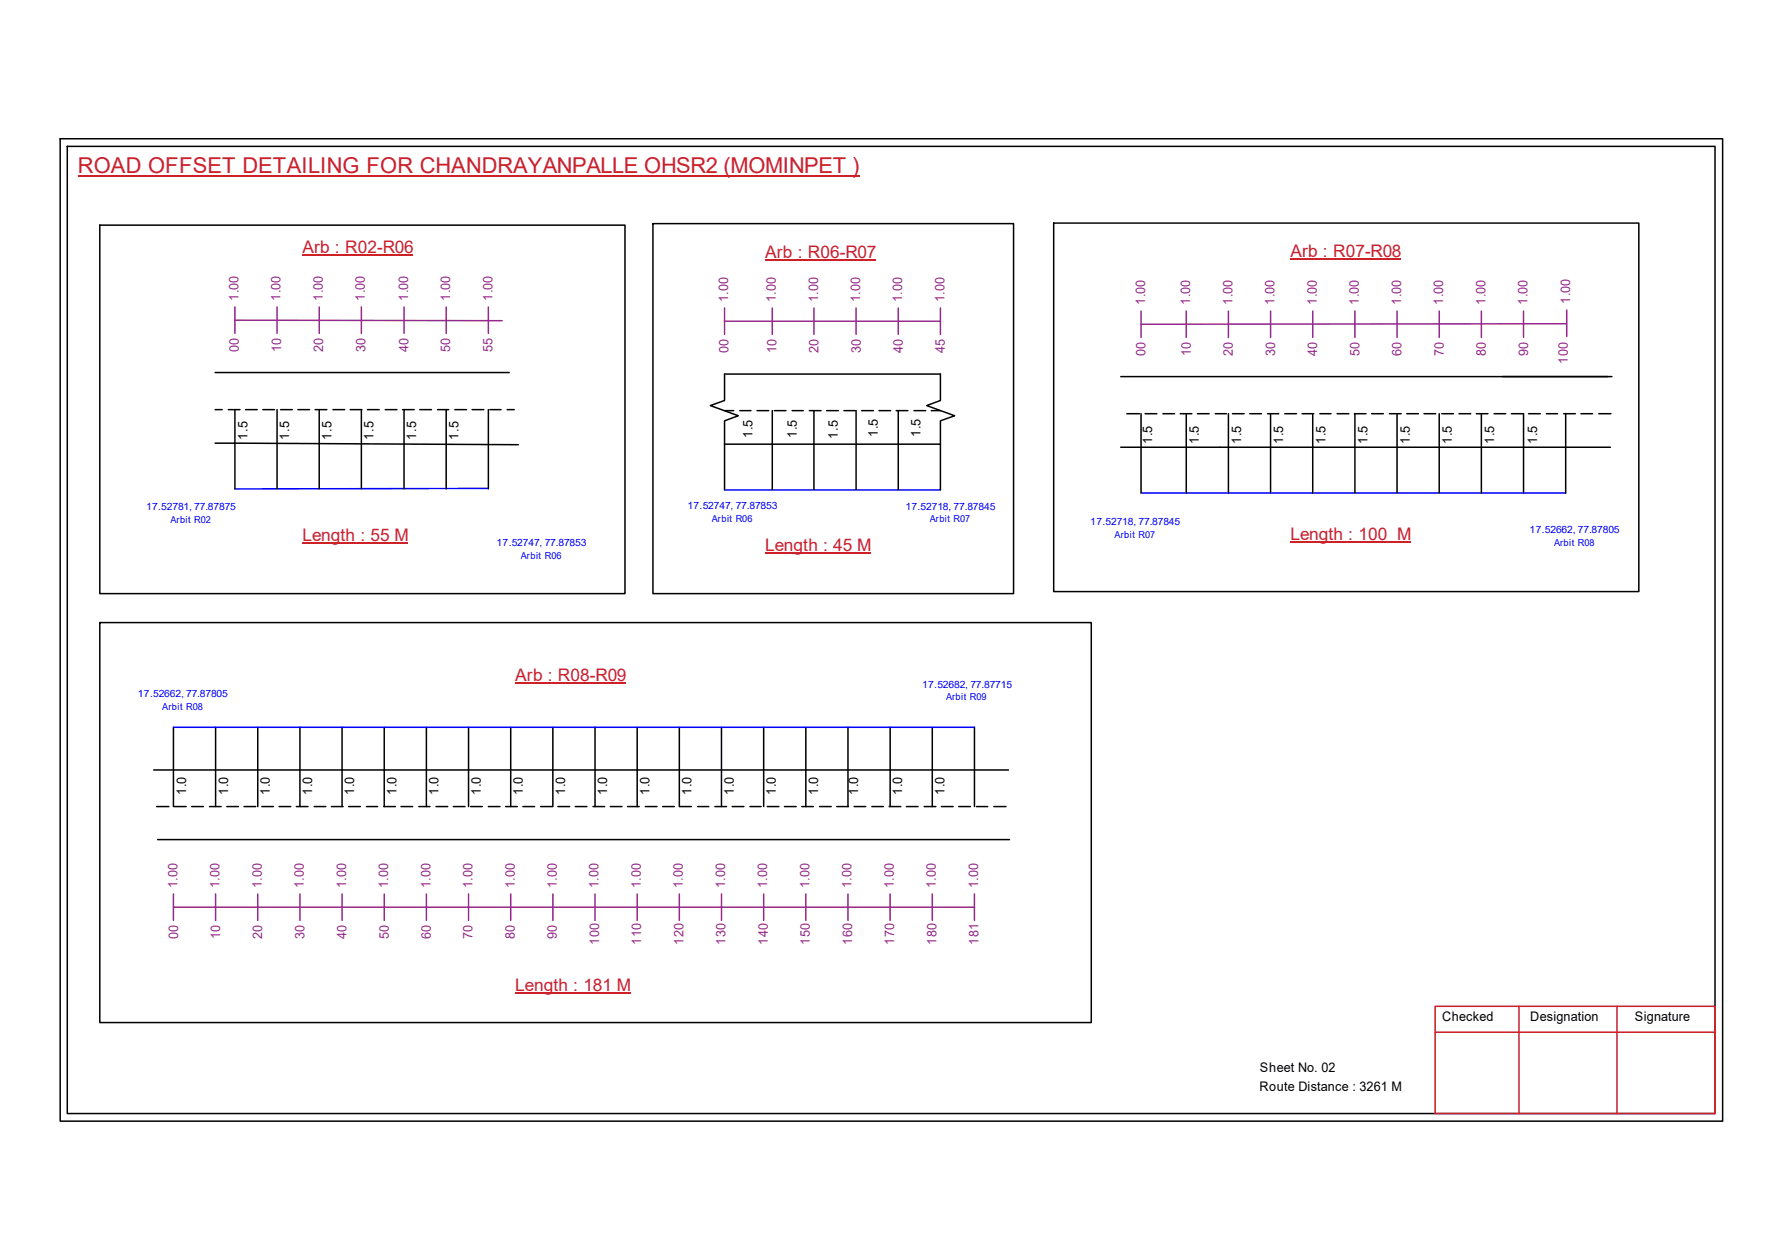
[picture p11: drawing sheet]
<svg xmlns="http://www.w3.org/2000/svg" width="297mm" height="210mm" viewBox="0 0 297 210" stroke-linecap="round" stroke-linejoin="round" font-family="sans-serif">
<g fill="none" stroke="#000" stroke-width=".25">
<path d="M10 23.1h277.1v163.7h-277.1zM11.2 24.4h274.7v161.1h-274.7zM16.6 37.5h87.6v61.4h-87.6zM108.8 37.3h60.1v61.6h-60.1zM175.6 37.2h97.6v61.4h-97.6zM35.9 73.8l50.5 .3M35.9 68.2h1.1M35.9 62.1h49M38.1 68.2h1.9M39.2 68.2v13.2M40.9 68.2h2M43.8 68.2h2"/>
<path d="M46.2 68.2v13.2M46.8 68.2h1.9M49.7 68.2h1.9M52.5 68.2h2M53.2 68.2v13.2M55.5 68.2h1.9M58.4 68.2h1.9M60.2 68.2v13.2M61.3 68.2h1.9M64.2 68.2h2M67.1 68.2h1.9M67.3 68.2v13.2"/>
<path d="M70 68.2h1.9M72.9 68.2h1.9M74.4 68.2v13.2M75.8 68.2h2M78.7 68.2h1.9M81.4 68.2v13.2M81.7 68.2h1.8M84.5 68.2h1.2M120.8 74v-3.9l2.3-.8-4.7-1.7 2.4-.9v-4.4h36v4.4l-2.3 .9 4.6 1.7-2.3 .8v3.9M120.8 74h36M120.8 68.4h1.5M120.8 74v7.6"/>
<path d="M123.3 68.4h1.9M126.2 68.4h1.9M128.7 68.4v13.2M129.1 68.4h1.9M132 68.4h1.9M134.9 68.4h2M135.7 68.4v13.2M137.8 68.4h1.9M140.7 68.4h1.9M142.7 68.4v13.2M143.6 68.4h2M146.5 68.4h2"/>
<path d="M149.4 68.4h1.9M149.7 68.4v13.2M152.4 68.4h1.9M155.2 68.4h1.6M156.8 74v7.6M186.8 62.7h81.9M186.8 74.5h81.6M187.8 68.9h2.1M190.2 68.9v13.2M190.9 68.9h1.9M193.8 68.9h2M196.7 68.9h2"/>
<path d="M197.7 68.9v13.2M199.6 68.9h1.9M202.6 68.9h1.8M204.8 68.9v13.2M205.4 68.9h2M208.3 68.9h2M211.3 68.9h1.8M211.8 68.9v13.2M214.2 68.9h1.9M217 68.9h2M218.8 68.9v13.2M220 68.9h1.9"/>
<path d="M222.9 68.9h1.9M225.8 68.9h1.9M225.8 68.9v13.2M228.6 68.9h2M231.6 68.9h1.9M232.9 68.9v13.2M234.5 68.9h1.9M237.4 68.9h1.9M239.9 68.9v13.2M240.3 68.9h2M243.2 68.9h1.9M246.1 68.9h1.9"/>
<path d="M246.9 68.9v13.2M249 68.9h2M251.9 68.9h2M254 68.9v13.2M254.8 68.9h1.9M257.8 68.9h1.8M260.6 68.9h2M261 68.9v13.2M263.5 68.9h2M266.5 68.9h2M16.6 103.7h165.3v66.6h-165.3zM25.6 128.3h142.5"/>
<path d="M26.1 134.4h2M26.3 139.9h142M28.9 121.2v13.2M29.1 134.4h1.9M32 134.4h1.9M34.9 134.4h2M35.9 121.2v13.2M37.8 134.4h1.9M40.7 134.4h1.9M43 121.2v13.2M43.6 134.4h2M46.5 134.4h2"/>
<path d="M49.4 134.4h1.9M50 121.2v13.2M52.4 134.4h1.9M55.2 134.4h2M57 121.2v13.2M58.1 134.4h2M61.1 134.4h1.8M64 134.4h1.9M64 121.2v13.2M66.8 134.4h2M69.8 134.4h1.9M71.1 121.2v13.2"/>
<path d="M72.7 134.4h1.9M75.6 134.4h1.9M78.1 121.2v13.2M78.4 134.4h2M81.4 134.4h2M84.3 134.4h1.9M85.1 121.2v13.2M87.2 134.4h1.9M90.1 134.4h2M92.2 121.2v13.2M93 134.4h2M95.9 134.4h1.9"/>
<path d="M98.8 134.4h2M99.2 121.2v13.2M101.7 134.4h2M104.6 134.4h1.9M106.2 121.2v13.2M107.6 134.4h1.9M110.4 134.4h2M113.2 121.2v13.2M113.3 134.4h2M116.3 134.4h1.8M119.2 134.4h1.9M120.3 121.2v13.2"/>
<path d="M122 134.4h2M125 134.4h1.9M127.3 121.2v13.2M127.9 134.4h1.9M130.8 134.4h1.9M133.6 134.4h2M134.3 121.2v13.2M136.6 134.4h2M139.5 134.4h1.9M141.3 121.2v13.2M142.4 134.4h1.9M145.3 134.4h2"/>
<path d="M148.2 134.4h2M148.4 121.2v13.2M151.1 134.4h1.9M154 134.4h2M155.4 121.2v13.2M156.9 134.4h2M159.8 134.4h2M162.4 121.2v13.2M162.8 134.4h1.8M165.6 134.4h2.1"/>
</g>
<path d="M239.2 167.6h46.7v17.9h-46.7zM239.2 172h46.7M253.2 167.6v17.9M269.5 167.6v17.9" fill="none" stroke="#cc1f26" stroke-width=".25"/>
<path d="M13 29.3h130.2" fill="none" stroke="#cd2027" stroke-width=".25"/>
<path d="M81.4 81.4h-42.2M120.8 81.6h36M190.2 82.1h70.8M28.9 121.2h133.5" fill="none" stroke="#00f" stroke-width=".25"/>
<g fill="none" stroke="#93278f" stroke-width=".25">
<path d="M39.2 53.3l44.5 .1M39.2 51.1v4.4M46.2 51.1v4.4M53.2 51.1v4.4M60.2 51.1v4.4M67.3 51.1v4.4M74.4 51.1v4.4M81.4 51.1v4.4M120.8 53.5h36M120.8 51.3v4.4M128.7 51.3v4.4M135.7 51.3v4.4"/>
<path d="M142.7 51.3v4.4M149.7 51.3v4.4M156.8 51.3v4.4M190.2 51.8v4.4M197.7 51.8v4.4M204.8 51.8v4.4M211.8 51.8v4.4M218.8 51.8v4.4M225.8 51.8v4.4M232.9 51.8v4.4M239.9 51.8v4.4M246.9 51.8v4.4"/>
<path d="M254 51.8v4.4M261.2 53.9l-71 .1M261.2 51.6v4.4M28.9 151.1h133.5M28.9 148.9v4.4M35.9 148.9v4.4M43 148.9v4.4M50 148.9v4.4M57 148.9v4.4M64 148.9v4.4M71.1 148.9v4.4M78.1 148.9v4.4"/>
<path d="M85.1 148.9v4.4M92.2 148.9v4.4M99.2 148.9v4.4M106.2 148.9v4.4M113.2 148.9v4.4M120.3 148.9v4.4M127.3 148.9v4.4M134.3 148.9v4.4M141.3 148.9v4.4M148.4 148.9v4.4M155.4 148.9v4.4M162.4 148.9v4.4"/>
</g>
<path d="M50.4 42.4h18.5M127.5 43.3h18.5M215.1 43.1h18.4M50.4 90.4h17.6M127.5 92.1h17.7M215.1 90.3h20.1M85.9 113.7h18.4M85.9 165.4h19.2" fill="none" stroke="#cd2027" stroke-width=".17"/>
<text font-size="3.6" fill="#cd2027" x="13" y="28.9">ROAD OFFSET DETAILING FOR CHANDRAYANPALLE OHSR2 (MOMINPET )</text>
<g font-size="2.9" fill="#cd2027">
<text x="50.4" y="42.1">Arb : R02-R06</text>
<text x="127.5" y="43">Arb : R06-R07</text>
<text x="215.1" y="42.8">Arb : R07-R08</text>
<text x="50.4" y="90.1">Length : 55 M</text>
<text x="127.5" y="91.8">Length : 45 M</text>
<text x="215.1" y="90">Length : 100 M</text>
<text x="85.9" y="113.4">Arb : R08-R09</text>
<text x="85.9" y="165">Length : 181 M</text>
</g>
<g font-size="2.2" fill="#93278f">
<text x="39.7" y="50.1" transform="rotate(-90 39.7 50.1)">1.00</text>
<text x="46.8" y="50.1" transform="rotate(-90 46.8 50.1)">1.00</text>
<text x="53.8" y="50.1" transform="rotate(-90 53.8 50.1)">1.00</text>
<text x="60.8" y="50.1" transform="rotate(-90 60.8 50.1)">1.00</text>
<text x="68" y="50.1" transform="rotate(-90 68 50.1)">1.00</text>
<text x="75.1" y="50.1" transform="rotate(-90 75.1 50.1)">1.00</text>
<text x="82.1" y="50.1" transform="rotate(-90 82.1 50.1)">1.00</text>
<text x="121.4" y="50.4" transform="rotate(-90 121.4 50.4)">1.00</text>
<text x="129.3" y="50.4" transform="rotate(-90 129.3 50.4)">1.00</text>
<text x="136.4" y="50.4" transform="rotate(-90 136.4 50.4)">1.00</text>
<text x="143.4" y="50.4" transform="rotate(-90 143.4 50.4)">1.00</text>
<text x="150.4" y="50.4" transform="rotate(-90 150.4 50.4)">1.00</text>
<text x="157.4" y="50.4" transform="rotate(-90 157.4 50.4)">1.00</text>
<text x="190.9" y="50.8" transform="rotate(-90 190.9 50.8)">1.00</text>
<text x="198.4" y="50.8" transform="rotate(-90 198.4 50.8)">1.00</text>
<text x="205.4" y="50.8" transform="rotate(-90 205.4 50.8)">1.00</text>
<text x="212.5" y="50.8" transform="rotate(-90 212.5 50.8)">1.00</text>
<text x="219.5" y="50.8" transform="rotate(-90 219.5 50.8)">1.00</text>
<text x="226.5" y="50.8" transform="rotate(-90 226.5 50.8)">1.00</text>
<text x="233.5" y="50.8" transform="rotate(-90 233.5 50.8)">1.00</text>
<text x="240.6" y="50.8" transform="rotate(-90 240.6 50.8)">1.00</text>
<text x="247.6" y="50.8" transform="rotate(-90 247.6 50.8)">1.00</text>
<text x="254.6" y="50.8" transform="rotate(-90 254.6 50.8)">1.00</text>
<text x="261.7" y="50.6" transform="rotate(-90 261.7 50.6)">1.00</text>
<text x="39.8" y="58.6" transform="rotate(-90 39.8 58.6)">00</text>
<text x="46.9" y="58.6" transform="rotate(-90 46.9 58.6)">10</text>
<text x="53.9" y="58.6" transform="rotate(-90 53.9 58.6)">20</text>
<text x="60.9" y="58.6" transform="rotate(-90 60.9 58.6)">30</text>
<text x="68.1" y="58.6" transform="rotate(-90 68.1 58.6)">40</text>
<text x="75.1" y="58.6" transform="rotate(-90 75.1 58.6)">50</text>
<text x="82.1" y="58.6" transform="rotate(-90 82.1 58.6)">55</text>
<text x="121.5" y="58.8" transform="rotate(-90 121.5 58.8)">00</text>
<text x="129.4" y="58.8" transform="rotate(-90 129.4 58.8)">10</text>
<text x="136.4" y="58.8" transform="rotate(-90 136.4 58.8)">20</text>
<text x="143.5" y="58.8" transform="rotate(-90 143.5 58.8)">30</text>
<text x="150.5" y="58.8" transform="rotate(-90 150.5 58.8)">40</text>
<text x="157.5" y="58.8" transform="rotate(-90 157.5 58.8)">45</text>
<text x="191" y="59.3" transform="rotate(-90 191 59.3)">00</text>
<text x="198.5" y="59.3" transform="rotate(-90 198.5 59.3)">10</text>
<text x="205.5" y="59.3" transform="rotate(-90 205.5 59.3)">20</text>
<text x="212.6" y="59.3" transform="rotate(-90 212.6 59.3)">30</text>
<text x="219.6" y="59.3" transform="rotate(-90 219.6 59.3)">40</text>
<text x="226.6" y="59.3" transform="rotate(-90 226.6 59.3)">50</text>
<text x="233.6" y="59.3" transform="rotate(-90 233.6 59.3)">60</text>
<text x="240.7" y="59.3" transform="rotate(-90 240.7 59.3)">70</text>
<text x="247.7" y="59.3" transform="rotate(-90 247.7 59.3)">80</text>
<text x="254.7" y="59.3" transform="rotate(-90 254.7 59.3)">90</text>
<text x="261.3" y="60.6" transform="rotate(-90 261.3 60.6)">100</text>
<text x="29.6" y="148" transform="rotate(-90 29.6 148)">1.00</text>
<text x="36.6" y="148" transform="rotate(-90 36.6 148)">1.00</text>
<text x="43.6" y="148" transform="rotate(-90 43.6 148)">1.00</text>
<text x="50.7" y="148" transform="rotate(-90 50.7 148)">1.00</text>
<text x="57.7" y="148" transform="rotate(-90 57.7 148)">1.00</text>
<text x="64.7" y="148" transform="rotate(-90 64.7 148)">1.00</text>
<text x="71.8" y="148" transform="rotate(-90 71.8 148)">1.00</text>
<text x="78.8" y="148" transform="rotate(-90 78.8 148)">1.00</text>
<text x="85.8" y="148" transform="rotate(-90 85.8 148)">1.00</text>
<text x="92.8" y="148" transform="rotate(-90 92.8 148)">1.00</text>
<text x="99.8" y="148" transform="rotate(-90 99.8 148)">1.00</text>
<text x="106.8" y="148" transform="rotate(-90 106.8 148)">1.00</text>
<text x="113.8" y="148" transform="rotate(-90 113.8 148)">1.00</text>
<text x="120.9" y="148" transform="rotate(-90 120.9 148)">1.00</text>
<text x="127.9" y="148" transform="rotate(-90 127.9 148)">1.00</text>
<text x="134.9" y="148" transform="rotate(-90 134.9 148)">1.00</text>
<text x="141.9" y="148" transform="rotate(-90 141.9 148)">1.00</text>
<text x="149" y="148" transform="rotate(-90 149 148)">1.00</text>
<text x="156" y="148" transform="rotate(-90 156 148)">1.00</text>
<text x="163" y="148" transform="rotate(-90 163 148)">1.00</text>
<text x="29.7" y="156.4" transform="rotate(-90 29.7 156.4)">00</text>
<text x="36.7" y="156.4" transform="rotate(-90 36.7 156.4)">10</text>
<text x="43.7" y="156.4" transform="rotate(-90 43.7 156.4)">20</text>
<text x="50.8" y="156.4" transform="rotate(-90 50.8 156.4)">30</text>
<text x="57.8" y="156.4" transform="rotate(-90 57.8 156.4)">40</text>
<text x="64.8" y="156.4" transform="rotate(-90 64.8 156.4)">50</text>
<text x="71.8" y="156.4" transform="rotate(-90 71.8 156.4)">60</text>
<text x="78.8" y="156.4" transform="rotate(-90 78.8 156.4)">70</text>
<text x="85.8" y="156.4" transform="rotate(-90 85.8 156.4)">80</text>
<text x="92.8" y="156.4" transform="rotate(-90 92.8 156.4)">90</text>
<text x="99.9" y="157.4" transform="rotate(-90 99.9 157.4)">100</text>
<text x="106.9" y="157.4" transform="rotate(-90 106.9 157.4)">110</text>
<text x="113.9" y="157.4" transform="rotate(-90 113.9 157.4)">120</text>
<text x="120.9" y="157.4" transform="rotate(-90 120.9 157.4)">130</text>
<text x="128" y="157.4" transform="rotate(-90 128 157.4)">140</text>
<text x="135" y="157.4" transform="rotate(-90 135 157.4)">150</text>
<text x="142" y="157.4" transform="rotate(-90 142 157.4)">160</text>
<text x="149.1" y="157.4" transform="rotate(-90 149.1 157.4)">170</text>
<text x="156.1" y="157.4" transform="rotate(-90 156.1 157.4)">180</text>
<text x="163.1" y="157.4" transform="rotate(-90 163.1 157.4)">181</text>
</g>
<g font-size="2.2">
<text x="41.3" y="73.2" transform="rotate(-90 41.3 73.2)">1.5</text>
<text x="48.2" y="73.2" transform="rotate(-90 48.2 73.2)">1.5</text>
<text x="55.2" y="73.2" transform="rotate(-90 55.2 73.2)">1.5</text>
<text x="62.3" y="73.2" transform="rotate(-90 62.3 73.2)">1.5</text>
<text x="69.4" y="73.2" transform="rotate(-90 69.4 73.2)">1.5</text>
<text x="76.4" y="73.2" transform="rotate(-90 76.4 73.2)">1.5</text>
<text x="125.4" y="73" transform="rotate(-90 125.4 73)">1.5</text>
<text x="132.8" y="73" transform="rotate(-90 132.8 73)">1.5</text>
<text x="139.7" y="73.1" transform="rotate(-90 139.7 73.1)">1.5</text>
<text x="146.3" y="72.8" transform="rotate(-90 146.3 72.8)">1.5</text>
<text x="153.5" y="72.8" transform="rotate(-90 153.5 72.8)">1.5</text>
<text x="192.1" y="73.9" transform="rotate(-90 192.1 73.9)">1.5</text>
<text x="199.9" y="73.9" transform="rotate(-90 199.9 73.9)">1.5</text>
<text x="206.9" y="73.9" transform="rotate(-90 206.9 73.9)">1.5</text>
<text x="213.9" y="73.9" transform="rotate(-90 213.9 73.9)">1.5</text>
<text x="220.9" y="73.9" transform="rotate(-90 220.9 73.9)">1.5</text>
<text x="228" y="73.9" transform="rotate(-90 228 73.9)">1.5</text>
<text x="235" y="73.9" transform="rotate(-90 235 73.9)">1.5</text>
<text x="242" y="73.9" transform="rotate(-90 242 73.9)">1.5</text>
<text x="249" y="73.9" transform="rotate(-90 249 73.9)">1.5</text>
<text x="256.2" y="73.9" transform="rotate(-90 256.2 73.9)">1.5</text>
<text x="31" y="132.4" transform="rotate(-90 31 132.4)">1.0</text>
<text x="38.1" y="132.4" transform="rotate(-90 38.1 132.4)">1.0</text>
<text x="45" y="132.4" transform="rotate(-90 45 132.4)">1.0</text>
<text x="52" y="132.4" transform="rotate(-90 52 132.4)">1.0</text>
<text x="59.1" y="132.4" transform="rotate(-90 59.1 132.4)">1.0</text>
<text x="66.1" y="132.4" transform="rotate(-90 66.1 132.4)">1.0</text>
<text x="73.1" y="132.4" transform="rotate(-90 73.1 132.4)">1.0</text>
<text x="80.1" y="132.4" transform="rotate(-90 80.1 132.4)">1.0</text>
<text x="87.2" y="132.4" transform="rotate(-90 87.2 132.4)">1.0</text>
<text x="94.2" y="132.4" transform="rotate(-90 94.2 132.4)">1.0</text>
<text x="101.2" y="132.4" transform="rotate(-90 101.2 132.4)">1.0</text>
<text x="108.2" y="132.4" transform="rotate(-90 108.2 132.4)">1.0</text>
<text x="115.3" y="132.4" transform="rotate(-90 115.3 132.4)">1.0</text>
<text x="122.3" y="132.4" transform="rotate(-90 122.3 132.4)">1.0</text>
<text x="129.3" y="132.4" transform="rotate(-90 129.3 132.4)">1.0</text>
<text x="136.4" y="132.4" transform="rotate(-90 136.4 132.4)">1.0</text>
<text x="143" y="132.4" transform="rotate(-90 143 132.4)">1.0</text>
<text x="150.4" y="132.4" transform="rotate(-90 150.4 132.4)">1.0</text>
<text x="157.4" y="132.4" transform="rotate(-90 157.4 132.4)">1.0</text>
<text x="240.4" y="170.1">Checked</text>
<text x="255.1" y="170.1">Designation</text>
<text x="272.5" y="170.1">Signature</text>
<text x="210" y="178.6">Sheet No. 02</text>
<text x="209.9" y="181.7">Route Distance : 3261 M</text>
</g>
<g font-size="1.7" fill="#00f">
<text x="24.3" y="85">17.52781, 77.87875</text>
<text x="114.6" y="84.8">17.52747, 77.87853</text>
<text x="150.9" y="84.9">17.52718, 77.87845</text>
<text x="181.7" y="87.5">17.52718, 77.87845</text>
<text x="255" y="88.8">17.52662, 77.87805</text>
<text x="82.8" y="90.9">17.52747, 77.87853</text>
<text x="23" y="116.2">17.52662, 77.87805</text>
<text x="153.7" y="114.6">17.52682, 77.87715</text>
</g>
<g font-size="1.6" fill="#00f">
<text x="28.4" y="87.2">Arbit R02</text>
<text x="118.7" y="87">Arbit R06</text>
<text x="155" y="87">Arbit R07</text>
<text x="185.8" y="89.6">Arbit R07</text>
<text x="86.8" y="93">Arbit R06</text>
<text x="259" y="91">Arbit R08</text>
<text x="27" y="118.3">Arbit R08</text>
<text x="157.7" y="116.7">Arbit R09</text>
</g>
</svg>
